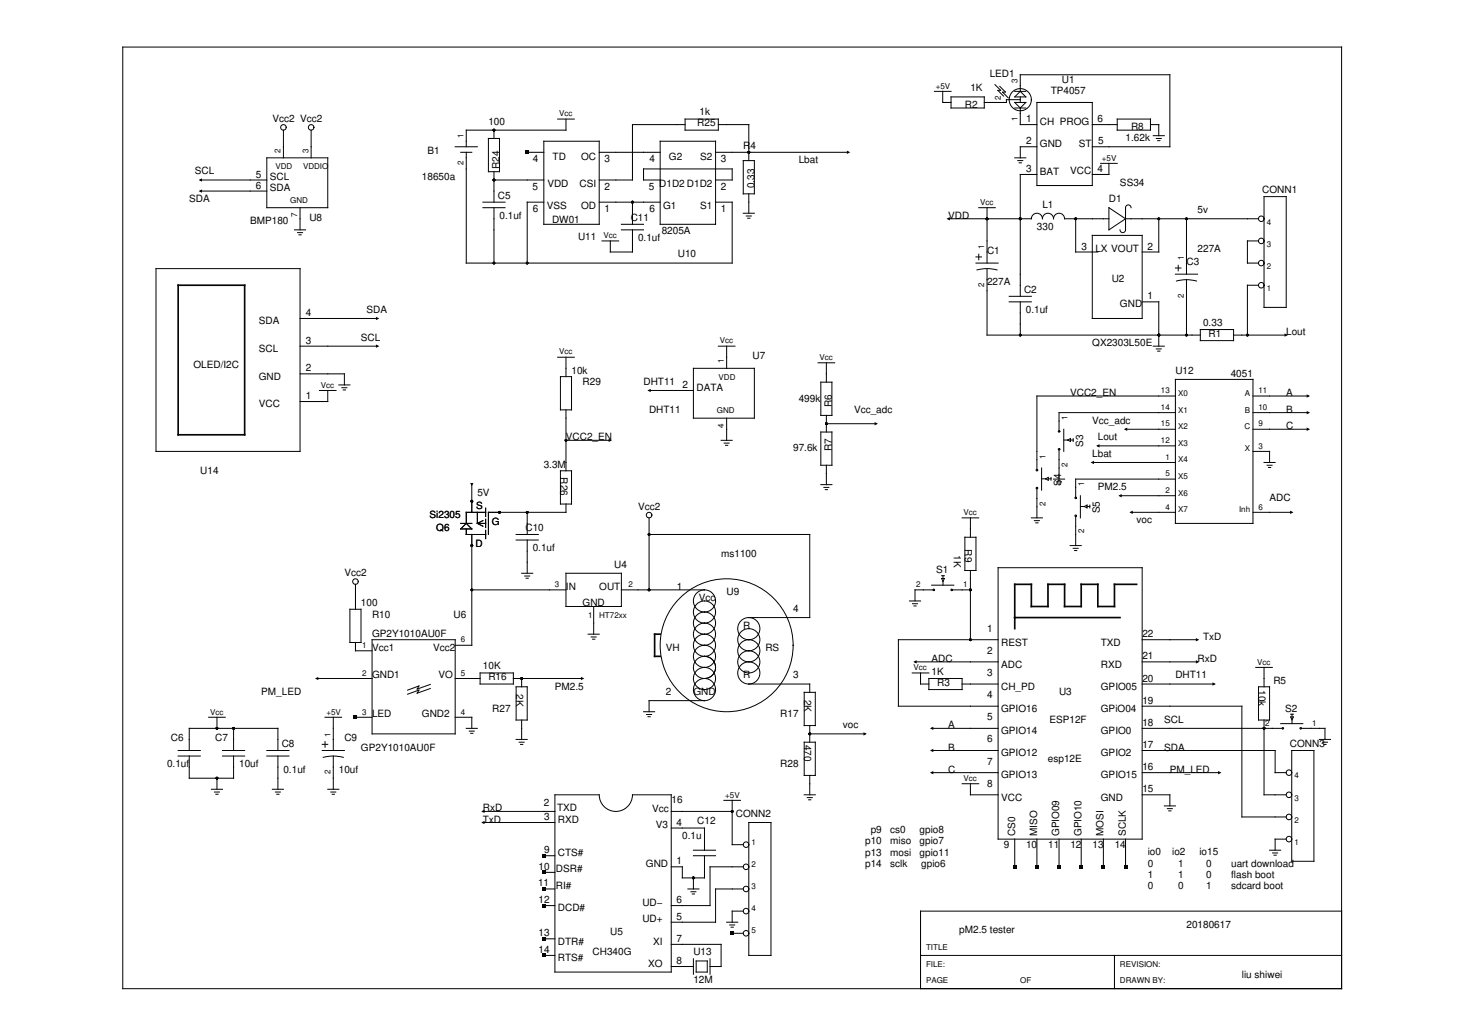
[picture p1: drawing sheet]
<svg xmlns="http://www.w3.org/2000/svg" width="297mm" height="210mm" viewBox="0 0 297 210" stroke-linecap="round" stroke-linejoin="round" font-family="sans-serif">
<g fill="none" stroke="#000" stroke-width=".2">
<path d="M24.9 9.5h247.1v191h-247.1zM189.5 18.5h3.3M191.1 18.5v2.3h1.7M192.8 19.7h6.8v2.2h-6.8zM201.7 17.2l1.2 1.1h-.6l1.2 1.2M202.7 17.5l1.1 1.2h-.5l1.1 1.1M205.7 18.5h2.3M206.9 18.5v-3.3h30.3v14.6h-15.7M206.9 19.7v1.1M206.9 18.5l1.1 1.2h-2.3zM40.6 36.5h13.5M40.6 38.8h13.5"/>
<path d="M54.1 32h12.4v10.1h-12.4zM57.5 26.4v5.6M63.1 26.4v5.6M92.3 29.8h4.5M93.4 30.9h2.3M94.5 30.9v22.5h54v-12.4h-3.4M99 28.1h2.3v6.7h-2.3zM100.2 36.5h10.1M100.2 26.4v1.7M100.2 34.8v6.2M106.9 30.9h3.4M110.3 28.6h11.2v16.9h-11.2z"/>
<path d="M113.1 24.1h3.3M114.8 24.1v2.3h-20.3v3.4M121.5 30.9h12.4M133.9 36.5h-3.4v-2.2h18v2.2h-3.4M133.9 28.6h11.2v16.9h-11.2zM138.9 25.3h-10.7v11.2h-6.7M138.9 24.1h6.7v2.3h-6.7zM145.1 30.9h26.9M145.6 25.3h6.2v7.3M150.7 32.6h2.2v6.7h-2.2zM151.8 39.3v3.9M205.7 20.8h2.3l-1.1 1.1z"/>
<path d="M205.7 32h2.3M205.7 21.9h2.3M206.4 32.6h1M206.6 33h.5M206.9 20.2h-2.8v.6h-4.5M206.9 21.9v3.4h3.3M210.2 20.8h11.3v16.8h-11.3zM210.2 35.4h-3.3v24.7M210.2 29.8h-3.3v2.2M221.5 25.3h5M223.2 33.1h3.3M224.8 33.1v2.3h-3.3"/>
<path d="M226.5 24.1h6.8v2.3h-6.8zM233.3 25.3h1.7v2.2M233.8 27.5h2.3M234.4 28.1h1.1M234.7 28.5h.5M256.3 39.9h4.5v22.4h-4.5zM31.6 54.5h29.2v37h-29.2zM59.7 46.6h2.3M60.3 47.2h1M60.6 47.6h.5M60.8 42.1v4.5M97.9 42.1h4.5"/>
<path d="M97.9 41h4.5M100.2 42.1v11.3M110.3 41h-3.4v12.4M121.5 41h12.4M122.1 48.9h3.3M126 46.6h4.5M126 45.5h4.5M128.2 46.6v4.5h-4.5v-2.2M128.2 41v4.5M150.7 43.2h2.2M151.3 43.8h1M151.6 44.3h.5"/>
<path d="M192.3 44.4h16.8a1.12 1.12 0 0 1 1.1-1.2 1.12 1.12 0 0 1 1.2 1.2 1.12 1.12 0 0 1 1.1-1.2 1.12 1.12 0 0 1 1.1 1.2 1.12 1.12 0 0 1 1.1-1.2 1.12 1.12 0 0 1 1.2 1.2h8.9M197.9 53.4h4.5M197.9 52.1h1.1M198.1 54.7a7.9 7.9 0 0 1 4.1 0M198.4 42.1h3.4M198.5 51.6v1.1M200.1 42.1v11.3M200.1 54.5v13.5h43.3M218.1 44.4v6.7h4.5M221.5 47.7h10.1v16.9h-10.1zM224.8 42.1l3.4 2.3-3.4 2.2zM228.2 44.4h27"/>
<path d="M229.3 42.1a.56 .56 0 0 0-.5-.5 .56 .56 0 0 0-.6 .5v4.5a.56 .56 0 0 1-.6 .6 .56 .56 0 0 1-.5-.6M235 44.4v6.7h-3.4M238.3 55.6h4.5M238.3 54.4h1.1M238.5 57a7.9 7.9 0 0 1 4.1 0M238.9 53.8v1.1M240.6 44.4v11.2M240.6 56.7v11.3M255.2 48.9h-2.3v4.5h2.3M255.2 57.8h-2.3v10.2M60.8 70.2h15.8M60.8 64.6h15.8"/>
<path d="M60.8 75.8h9v2.3M64.8 79.2h3.3M66.5 79.2v2.2h-5.7M68.7 78.1h2.2M69.3 78.6h1M69.6 79.1h.4M113.1 72.5h3.3M113.6 76.4h2.3v6.7h-2.3zM114.8 72.5v3.9M131.6 79.2h9M140.6 74.7h12.3v10.1h-12.3zM145.6 70.2h3.4"/>
<path d="M147.3 70.2v4.5M165.9 73.6h3.3M166.4 77.5h2.3v6.7h-2.3zM167.6 73.6v3.9M204.6 61.2h4.5M204.6 60.1h4.5M206.9 61.2v6.8M231.6 61.2h3.4v9M233.8 70.2h2.3M234.4 70.8h1.1M234.7 71.2h.5M238.3 76.9h15.7v29.3h-15.7z"/>
<path d="M243.4 66.8h6.7v2.3h-6.7zM250.1 68h10.7M95.7 98.3v5.6M113.6 95.5h2.3v6.7h-2.3zM114.8 89.3h8.9M114.8 83.1v12.4M146.2 89.3h2.3M146.8 89.9h1M147.1 90.3h.5M147.3 84.8v4.5M166.4 87.6h2.3v6.8h-2.3zM166.4 98.3h2.3"/>
<path d="M167 98.8h1.1M167.3 99.3h.5M167.6 84.2v3.4M167.6 94.4v3.9M167.6 85.9h10.1M210.2 99.1v5.9M211.2 94.9v4.5M211.2 97.1h.8M212 97.1l.5-.3v.6zM212.5 97.1h.6M213.1 96.8v.6M213.6 97.2h2.3"/>
<path d="M214.2 97.7h1M214.5 98.2h.5M214.7 91.3v5.9M215.7 87.1v4.4M215.7 89.2h.8M216.5 89.2l.5-.2v.5zM217 89.2h.6M217.6 89v.5M221.5 93.8h16.8M222.6 90.4h15.7M228.2 87.1h10.1M238.3 80.3h-28.1v14.9"/>
<path d="M238.3 97.2h-20.2v3.6M238.3 83.7h-23.6v3.6M254 87.1h11.3M254 80.3h11.3M254 91.5h3.4v2.3M254 83.7h11.3M256.3 93.8h2.2M256.9 94.4h1M257.2 94.8h.4M72.1 118.5v5.1M93.4 106.2h2.3M93.4 107.3l1.1-1.1 1.2 1.1z"/>
<path d="M94.5 107.3v1.1h4M95.7 108.4v22.5h-3.4M95.7 119.6h19.1M96.8 106.2l1.1 .5M96.8 106.2h1.7M96.8 103.9v2.3M97.9 105.6l-1.1 .6M98.5 103.9h-4v2.3M98.5 103.1v1.6M98.5 105.3v1.7M98.5 107.6v1.6M104.6 108.4h4.5"/>
<path d="M104.6 109.5h4.5M105.8 116.3h2.2M106.4 116.8h1M106.7 117.3h.4M106.9 103.9v4.5M106.9 109.5v6.8M114.8 102.2v1.7h-15.8v4.5M114.8 116.3h11.2v6.7h-11.2zM126 119.6h16.8M131.6 105v14.6M131.6 108.4h32.6v16.8h-12.4M142.8 119.6a2.25 2.25 0 0 1 2.3 2.3 2.25 2.25 0 0 1-2.3 2.2"/>
<path d="M142.8 119.6a2.25 2.25 0 0 0-2.2 2.3 2.25 2.25 0 0 0 2.2 2.2M188.9 118.7h4.5M189.2 119.6h-3.7v2.3M190.9 116.8h.6M190.9 117.3h.6l-.3 .6zM191.2 116.8v.5M191.2 117.9v.8M193.1 119.6h3.7M195.1 105h3.3M195.6 109h2.3v6.7h-2.3zM196.8 105v4M196.8 115.7v14"/>
<path d="M202.4 115.1h29.2v55.1h-29.2zM209.1 105h2.3M209.7 105.6h1M210 106h.5M217 110.6h2.2M217.6 111.2h1M217.9 111.7h.4M218.1 104.7v5.9M219.1 100.5v4.5M219.1 102.7h.7M219.8 102.7l.6-.3v.6zM220.4 102.7h.6"/>
<path d="M221 102.4v.6M227.1 100.5h11.2M229.3 103.9h9M254 103.9h7.9M64.2 137.6h11.2M70.9 123.6h2.3v6.7h-2.3zM72.1 130.3v1.7h3.3M75.4 129.7h16.9v19.1h-16.9zM87.2 138.8l-2.6 .9 .3-.6-2.3 .9M87.2 139.6l-2.6 1 .3-.6-2.3 .8M92.3 137.6h5M97.3 136.5h6.8v2.2h-6.8z"/>
<path d="M104.1 137.6h14M104.6 139.3h2.3v6.7h-2.3zM105.8 137.6v1.7M119.2 128.6h2.3M119.9 129.2h1M120.1 129.6h.5M120.4 123v5.6M142.8 124.1a2.25 2.25 0 0 1 2.3 2.3 2.25 2.25 0 0 1-2.3 2.2M142.8 133.1a2.25 2.25 0 0 1 2.3 2.3 2.25 2.25 0 0 1-2.3 2.2M142.8 137.6a2.25 2.25 0 0 1 2.3 2.2 2.25 2.25 0 0 1-2.3 2.3M142.8 124.1a2.25 2.25 0 0 0-2.2 2.3 2.25 2.25 0 0 0 2.2 2.2M142.8 126.4a2.25 2.25 0 0 0-2.2 2.2 2.25 2.25 0 0 0 2.2 2.3"/>
<path d="M142.8 126.4a2.25 2.25 0 0 1 2.3 2.2 2.25 2.25 0 0 1-2.3 2.3M142.8 130.9a2.25 2.25 0 0 0-2.2 2.2 2.25 2.25 0 0 0 2.2 2.3M142.8 133.1a2.25 2.25 0 0 0-2.2 2.3 2.25 2.25 0 0 0 2.2 2.2M142.8 130.9a2.25 2.25 0 0 1 2.3 2.2 2.25 2.25 0 0 1-2.3 2.3M142.8 128.6a2.25 2.25 0 0 1 2.3 2.3 2.25 2.25 0 0 1-2.3 2.2M142.8 128.6a2.25 2.25 0 0 0-2.2 2.3 2.25 2.25 0 0 0 2.2 2.2M142.8 137.6a2.25 2.25 0 0 0-2.2 2.2 2.25 2.25 0 0 0 2.2 2.3M151.8 125.2a2.25 2.25 0 0 0-2.2 2.3 2.25 2.25 0 0 0 2.2 2.2M151.8 134.2a2.25 2.25 0 0 0-2.2 2.3 2.25 2.25 0 0 0 2.2 2.2M151.8 125.2a2.25 2.25 0 0 1 2.3 2.3 2.25 2.25 0 0 1-2.3 2.2M151.8 129.7a2.25 2.25 0 0 1 2.3 2.3 2.25 2.25 0 0 1-2.3 2.2M151.8 129.7a2.25 2.25 0 0 0-2.2 2.3 2.25 2.25 0 0 0 2.2 2.2"/>
<path d="M151.8 134.2a2.25 2.25 0 0 1 2.3 2.3 2.25 2.25 0 0 1-2.3 2.2M151.8 138.7h12.4v1.7M184.4 121.9h2.2M185 136.5h3.3M185 122.4h1M185.3 122.9h.4M185.5 134.2h16.9M186.6 136.5v2.2h1.7M188.3 137.6h6.8v2.2h-6.8zM195.1 138.7h7.3M202.4 129.7h-20.2v13.5h20.2M231.6 129.7h11.2"/>
<path d="M231.6 134.2h11.2M231.6 138.7h14.6M254.6 135.4h3.4M255.2 139.3h2.2v6.7h-2.2zM256.3 135.4v3.9M36.1 153.3h4.5M36.1 152.2h4.5M38.4 152.2v-4.5h17.9v4.5M38.4 153.3v4.5h9v-4.5M42.3 145.5h3.4M44 145.5v2.2M44 157.8v2.3"/>
<path d="M45.1 153.3h4.5M45.1 152.2h4.5M47.4 147.7v4.5M54.1 153.3h4.5M54.1 152.2h4.5M56.3 153.3v6.8M65.3 152.2h4.5M65.3 151h1.2M65.5 153.6a7.9 7.9 0 0 1 4.1 0M65.9 145.5h3.4M65.9 150.4v1.1M67.6 145.5v6.7"/>
<path d="M67.6 153.3v6.8M72.1 145.5h3.3M92.3 145.5h3.4v2.2M94.5 147.7h2.3M95.2 148.3h1M95.4 148.7h.5M104.6 150h2.3M105.3 150.5h1M105.5 151h.5M105.8 146v4M130.5 144.3h2.2M131.1 144.9h1"/>
<path d="M131.4 145.4h.4M142.8 142.1h-11.2v2.2M163.1 140.4h2.2v6.8h-2.2zM163.1 150.5h2.2v6.8h-2.2zM164.2 148.8h11.2M164.2 147.2v3.3M164.2 157.3v3.9M188.9 152.2h13.5M188.9 147.7h13.5M188.9 156.7h13.5M195.1 158.9h3.3M196.8 158.9v2.3h5.6"/>
<path d="M231.6 152.2h26.9v4.5h2.3M231.6 147.7h28.3M231.6 143.2h20.2v22.5h9M231.6 156.7h15.7M256.3 146v15.2h4.5M259.7 146.8h4.5M261.7 144.8h.5M261.7 145.4h.5l-.2 .6zM261.9 152.2h4.5v22.5h-4.5zM262 144.8v.6M262 146v.7M263.9 147.7h4.7v2.3"/>
<path d="M267.5 150h2.3M268.1 150.5h1.1M268.4 151h.5M42.9 160.1h2.2M43.5 160.6h1M43.8 161.1h.4M55.2 160.1h2.3M55.8 160.6h1.1M56.1 161.1h.5M66.5 160.1h2.2M67.1 160.6h1M67.4 161.1h.4"/>
<path d="M97.9 164.6h14.6M97.9 166.8h14.6M110.3 176.9h2.2M110.3 173.5h2.2M112.5 161.2h9a3.4 3.4 0 0 0 3.4 3.4 3.4 3.4 0 0 0 3.3-3.4h7.9v35.9h-23.6zM136.1 164.6h12.4M136.1 167.9h6.7v4.5M140.6 178v2.3M140.6 173.5h4.5M140.6 172.4h4.5M142.8 173.5v4.5h-4.5v-2.2h-2.2M146.8 162.3h3.3"/>
<path d="M148.5 162.3v9h2.2M150.7 175.8h-6.7v7.9h-7.9M151.8 166.8h4.5v27h-4.5zM163.1 161.2h2.2M163.7 161.8h1M164 162.2h.4M205.7 170.2v5.6M210.2 170.2v5.6M214.7 170.2v5.6M219.2 170.2v5.6M223.7 170.2v5.6M228.2 170.2v5.6"/>
<path d="M231.6 161.2h5.6v2.2M236.1 163.4h2.2M236.7 164h1M237 164.4h.4M257.4 172.4h2.3M258 173h1M258.3 173.4h.5M260.8 170.2h-2.3v2.2M110.3 193.8h2.2M110.3 183.7h2.2M110.3 190.4h2.2M110.3 180.3h2.2"/>
<path d="M136.1 191.5h10.1v4.5h-2.2M136.1 196h4.5M139.5 180.3h2.2M140.1 180.8h1M140.4 181.3h.4M140.6 194.4v3.2M141.2 194.9h2.2v2.2h-2.2zM144 194.4v3.2M147.3 187h2.3M148 187.6h1M148.2 188h.5M148.5 189.3h2.2"/>
<path d="M150.7 184.8h-2.2v2.2M150.7 180.3h-5.6v6.7h-9M186.6 193.8h85.4M226 193.8v6.7M272 184.8h-85.4v15.7"/>
<circle cx="57.5" cy="25.8" r=".56"/>
<circle cx="63.1" cy="25.8" r=".56"/>
<circle cx="206.9" cy="20.2" r="2.25"/>
<circle cx="255.7" cy="44.4" r=".56"/>
<circle cx="255.7" cy="53.4" r=".56"/>
<circle cx="255.7" cy="48.9" r=".56"/>
<circle cx="255.7" cy="57.8" r=".56"/>
<circle cx="210.2" cy="99" r=".16"/>
<circle cx="210.2" cy="95.4" r=".16"/>
<circle cx="214.7" cy="87.5" r=".16"/>
<circle cx="214.7" cy="91.1" r=".16"/>
<circle cx="72.1" cy="117.9" r=".56"/>
<circle cx="131.6" cy="104.5" r=".56"/>
<circle cx="189.3" cy="119.6" r=".16"/>
<circle cx="192.9" cy="119.6" r=".16"/>
<circle cx="218.1" cy="104.6" r=".16"/>
<circle cx="218.1" cy="101" r=".16"/>
<circle cx="142.8" cy="124.1" r="2.25"/>
<circle cx="142.8" cy="137.6" r="2.25"/>
<circle cx="147.3" cy="130.9" r="13.5"/>
<circle cx="151.8" cy="129.7" r="2.25"/>
<circle cx="151.8" cy="134.2" r="2.25"/>
<circle cx="260.1" cy="147.7" r=".16"/>
<circle cx="261.3" cy="156.7" r=".56"/>
<circle cx="263.7" cy="147.7" r=".16"/>
<circle cx="151.3" cy="171.3" r=".56"/>
<circle cx="151.3" cy="175.8" r=".56"/>
<circle cx="261.3" cy="161.2" r=".56"/>
<circle cx="261.3" cy="165.7" r=".56"/>
<circle cx="261.3" cy="170.2" r=".56"/>
<circle cx="151.3" cy="180.3" r=".56"/>
<circle cx="151.3" cy="189.3" r=".56"/>
<circle cx="151.3" cy="184.8" r=".56"/>
</g>
<g fill="#000">
<path d="M40.3 38.8l.7-.4v.7zM40.3 36.5l.7-.3v.6zM106.6 30.6h.6v.6h-.6zM171.7 30.6l.7 .3-.7 .3zM191.9 44.4l.7-.4v.7zM76.2 64.3l.7 .3-.7 .3zM76.2 69.9l.7 .3-.7 .3zM131.3 79.2l.6-.3v.6zM260.4 67.6l.7 .4-.7 .3zM95.3 97.9h.7l-.3 .7zM123.4 89l.7 .3-.7 .3zM177.3 85.6l.7 .3-.7 .4z"/>
<path d="M221.1 93.8l.7-.3v.6zM222.3 90.4l.6-.3v.7zM227.9 87.1l.6-.4v.7zM264.9 80l.7 .3-.7 .4zM264.9 83.3l.7 .4-.7 .3zM264.9 86.7l.7 .4-.7 .3zM226.7 100.5l.7-.3v.7zM229 103.9l.7-.3v.6zM261.6 103.6l.6 .3-.6 .3zM63.9 137.6l.6-.3v.6zM117.8 137.3l.7 .3-.7 .3zM185.2 134.2l.7-.3v.7z"/>
<path d="M242.5 133.9l.7 .3-.7 .4zM242.5 129.4l.7 .3-.7 .4zM245.8 138.4l.7 .3-.7 .4zM71.7 145.1h.7v.7h-.7zM175.1 148.5l.7 .3-.7 .4zM188.6 147.7l.6-.3v.6zM188.6 156.7l.6-.3v.6zM188.6 152.2l.6-.3v.6zM247 156.4l.6 .3-.6 .3zM97.6 164.6l.6-.4v.7zM97.6 166.8l.6-.3v.6zM109.9 180h.7v.6h-.7z"/>
<path d="M109.9 176.6h.7v.7h-.7zM109.9 173.2h.7v.7h-.7zM205.4 175.5h.7v.6h-.7zM209.9 175.5h.7v.6h-.7zM214.4 175.5h.7v.6h-.7zM218.9 175.5h.7v.6h-.7zM223.4 175.5h.7v.6h-.7zM227.9 175.5h.6v.6h-.6zM109.9 193.4h.7v.7h-.7zM109.9 190.1h.7v.6h-.7zM109.9 183.3h.7v.7h-.7zM148.1 188.9h.7v.7h-.7z"/>
<circle cx="100.2" cy="26.4" r=".28"/>
<circle cx="100.2" cy="36.5" r=".28"/>
<circle cx="151.8" cy="30.9" r=".28"/>
<circle cx="100.2" cy="53.4" r=".28"/>
<circle cx="106.9" cy="53.4" r=".28"/>
<circle cx="128.2" cy="41" r=".28"/>
<circle cx="200.1" cy="44.4" r=".28"/>
<circle cx="206.9" cy="44.4" r=".28"/>
<circle cx="218.1" cy="44.4" r=".28"/>
<circle cx="235" cy="44.4" r=".28"/>
<circle cx="240.6" cy="44.4" r=".28"/>
<circle cx="206.9" cy="68" r=".28"/>
<circle cx="235" cy="68" r=".28"/>
<circle cx="240.6" cy="68" r=".28"/>
<circle cx="252.9" cy="68" r=".28"/>
<circle cx="114.8" cy="89.3" r=".28"/>
<circle cx="167.6" cy="85.9" r=".28"/>
<circle cx="95.7" cy="110.6" r=".28"/>
<circle cx="95.7" cy="101.7" r=".28"/>
<circle cx="95.7" cy="119.6" r=".28"/>
<circle cx="101.3" cy="103.9" r=".28"/>
<circle cx="106.9" cy="103.9" r=".28"/>
<circle cx="131.6" cy="119.6" r=".28"/>
<circle cx="131.6" cy="108.4" r=".28"/>
<circle cx="196.8" cy="119.6" r=".28"/>
<circle cx="105.8" cy="137.6" r=".28"/>
<circle cx="196.8" cy="129.7" r=".28"/>
<circle cx="205.7" cy="125.2" r=".17"/>
<circle cx="44" cy="157.8" r=".28"/>
<circle cx="44" cy="147.7" r=".28"/>
<circle cx="47.4" cy="147.7" r=".28"/>
<circle cx="164.2" cy="148.8" r=".28"/>
<circle cx="256.3" cy="147.7" r=".28"/>
<circle cx="140.6" cy="178" r=".28"/>
<circle cx="148.5" cy="164.6" r=".28"/>
</g>
<path d="M36.1 57.8h13.5v30.4h-13.5zM230.5 118.5h-4.5v4.5h-3.4v-4.5h-3.4v4.5h-3.3v-4.5h-3.4v4.5h-3.4v-4.5h-3.4v9M133.9 128.6h-1.2v4.5h1.2M205.7 125.2h21.4" fill="none" stroke="#000" stroke-width=".34"/>
<g font-size="2">
<text x="200.7" y="15.5">LED1</text>
<text x="215.3" y="16.8">U1</text>
<text x="141.8" y="23.4">1k</text>
<text x="195.6" y="21.9">R2</text>
<text x="196.8" y="18.5">1K</text>
<text x="213" y="19.1">TP4057</text>
<text x="55.2" y="24.7">Vcc2 Vcc2</text>
<text x="99" y="25.3">100</text>
<text x="141.4" y="25.6">R25</text>
<text x="208" y="24.8">1</text>
<text x="208" y="29.3">2</text>
<text x="210.9" y="25.3">CH PROG</text>
<text x="210.9" y="29.8">GND</text>
<text x="218.7" y="29.8">ST</text>
<text x="222.5" y="24.8">6</text>
<text x="222.6" y="29.3">5</text>
<text x="228.2" y="28.6">1.62k</text>
<text x="229.3" y="26.4">R8</text>
<text x="39.5" y="35.4">SCL</text>
<text x="51.9" y="36">5</text>
<text x="86.7" y="31.3">B1</text>
<text x="101.3" y="34.3" transform="rotate(-90 101.3 34.3)">R24</text>
<text x="108.1" y="32.9">4</text>
<text x="112.1" y="32.4">TD</text>
<text x="117.8" y="32.4">OC</text>
<text x="122.6" y="32.9">3</text>
<text x="131.7" y="32.9">4</text>
<text x="135.6" y="32.4">G2</text>
<text x="142" y="32.4">S2</text>
<text x="146.2" y="32.9">3</text>
<text x="150.7" y="30.1">R4</text>
<text x="161.9" y="33.1">Lbat</text>
<text x="208" y="34.9">3</text>
<text x="210.9" y="35.4">BAT</text>
<text x="217" y="35.4">VCC</text>
<text x="222.5" y="34.9">4</text>
<text x="38.4" y="41">SDA</text>
<text x="51.9" y="38.2">6</text>
<text x="54.7" y="36.6">SCL</text>
<text x="54.7" y="38.8">SDA</text>
<text x="85.6" y="36.5">18650a</text>
<text x="100.9" y="40.3">C5</text>
<text x="108" y="38.5">5</text>
<text x="111" y="37.9">VDD</text>
<text x="117.5" y="38">CSI</text>
<text x="122.6" y="38.5">2</text>
<text x="131.6" y="38.5">5</text>
<text x="133.7" y="37.9">D1D2 D1D2</text>
<text x="146.2" y="38.5">2</text>
<text x="152.9" y="38.2" transform="rotate(-90 152.9 38.2)">0.33</text>
<text x="224.8" y="41">D1</text>
<text x="227.1" y="37.6">SS34</text>
<text x="255.9" y="39.1">CONN1</text>
<text x="50.7" y="45.5">BMP180</text>
<text x="62.7" y="44.7">U8</text>
<text x="101.3" y="44.4">0.1uf</text>
<text x="108.1" y="43">6</text>
<text x="110.9" y="42.5">VSS</text>
<text x="111.9" y="45.2">DW01</text>
<text x="117.8" y="42.5">OD</text>
<text x="122.6" y="43">1</text>
<text x="127.9" y="44.8">C11</text>
<text x="131.7" y="43">6</text>
<text x="134.2" y="47.5">8205A</text>
<text x="134.5" y="42.5">G1</text>
<text x="142" y="42.5">S1</text>
<text x="146.2" y="43">1</text>
<text x="192.3" y="44.4">VDD</text>
<text x="210.2" y="46.6">330</text>
<text x="211.4" y="42.1">L1</text>
<text x="242.8" y="43.2">5v</text>
<text x="117.2" y="48.7">U11</text>
<text x="129.4" y="48.9">0.1uf</text>
<text x="137.4" y="52">U10</text>
<text x="200.1" y="51.5">C1</text>
<text x="219.3" y="50.6">3</text>
<text x="222.1" y="51.2">LX VOUT</text>
<text x="232.6" y="50.6">2</text>
<text x="240.6" y="53.7">C3</text>
<text x="242.8" y="51.1">227A</text>
<text x="200.1" y="57.8">227A</text>
<text x="207.6" y="59.4">C2</text>
<text x="225.4" y="57.3">U2</text>
<text x="52.5" y="65.8">SDA</text>
<text x="62" y="64.1">4</text>
<text x="74.3" y="63.5">SDA</text>
<text x="208" y="63.5">0.1uf</text>
<text x="227.1" y="62.3">GND</text>
<text x="232.6" y="60.7">1</text>
<text x="52.5" y="71.4">SCL</text>
<text x="62" y="69.7">3</text>
<text x="73.2" y="69.1">SCL</text>
<text x="221.5" y="70.2">QX2303L50E</text>
<text x="243.9" y="66.1">0.33</text>
<text x="245.1" y="68.3">R1</text>
<text x="260.8" y="68">Lout</text>
<text x="39.2" y="74.7">OLED/I2C</text>
<text x="52.5" y="77">GND</text>
<text x="62" y="75.3">2</text>
<text x="115.9" y="75.8">10k</text>
<text x="152.6" y="72.8">U7</text>
<text x="238.3" y="75.8">U12</text>
<text x="249.5" y="76.5">4051</text>
<text x="52.5" y="82.6">VCC</text>
<text x="62" y="80.9">1</text>
<text x="118.1" y="78.1">R29</text>
<text x="130.5" y="78.1">DHT11</text>
<text x="131.6" y="83.7">DHT11</text>
<text x="138.4" y="78.7">2</text>
<text x="141.2" y="79.2">DATA</text>
<text x="161.9" y="81.4">499k</text>
<text x="168.7" y="82.6" transform="rotate(-90 168.7 82.6)">R6</text>
<text x="173.2" y="83.7">Vcc_adc</text>
<text x="217" y="80.3">VCC2_EN</text>
<text x="260.8" y="80.3">A</text>
<text x="260.8" y="83.7">B</text>
<text x="114.8" y="89.3">VCC2_EN</text>
<text x="221.5" y="85.9">Vcc_adc</text>
<text x="222.6" y="89.3">Lout</text>
<text x="260.8" y="87.1">C</text>
<text x="110.2" y="94.9">3.3M</text>
<text x="160.8" y="91.5">97.6k</text>
<text x="168.7" y="91.5" transform="rotate(-90 168.7 91.5)">R7</text>
<text x="219.6" y="90.7" transform="rotate(-90 219.6 90.7)">S3</text>
<text x="221.5" y="92.7">Lbat</text>
<text x="40.6" y="96">U14</text>
<text x="96.8" y="100.5">5V</text>
<text x="113.6" y="96.8" transform="rotate(90 113.6 96.8)">R26</text>
<text x="215.1" y="98.5" transform="rotate(-90 215.1 98.5)">S4</text>
<text x="222.6" y="99.4">PM2.5</text>
<text x="257.4" y="101.7">ADC</text>
<text x="87.1" y="105">Si2305</text>
<text x="88.5" y="107.7">Q6</text>
<text x="96.6" y="103.2">S</text>
<text x="99.7" y="106.5">G</text>
<text x="106.5" y="107.7">C10</text>
<text x="129.4" y="103.3">Vcc2</text>
<text x="223" y="104.1" transform="rotate(-90 223 104.1)">S5</text>
<text x="230.5" y="106.2">voc</text>
<text x="96.4" y="111">D</text>
<text x="108" y="111.8">0.1uf</text>
<text x="146.2" y="112.9">ms1100</text>
<text x="193.4" y="112.7" transform="rotate(90 193.4 112.7)">1K</text>
<text x="195.6" y="111.4" transform="rotate(90 195.6 111.4)">R9</text>
<text x="69.8" y="116.8">Vcc2</text>
<text x="114.8" y="119.6">IN</text>
<text x="121.5" y="119.6">OUT</text>
<text x="124.5" y="115.1">U4</text>
<text x="137.2" y="119.6">1</text>
<text x="189.8" y="116.3">S1</text>
<text x="73.2" y="123">100</text>
<text x="75.4" y="125.2">R10</text>
<text x="91.9" y="125.2">U6</text>
<text x="118.1" y="123">GND</text>
<text x="141.7" y="121.9">Vcc</text>
<text x="147.3" y="120.8">U9</text>
<text x="160.8" y="124.1">4</text>
<text x="75.4" y="132">Vcc1</text>
<text x="75.4" y="129.2">GP2Y1010AU0F</text>
<text x="87.8" y="132">Vcc2</text>
<text x="135" y="132">VH</text>
<text x="150.7" y="127.5">R</text>
<text x="155.2" y="132">RS</text>
<text x="200.2" y="128.1">1</text>
<text x="203" y="130.9">REST</text>
<text x="223.2" y="130.9">TXD</text>
<text x="231.6" y="129.2">22</text>
<text x="243.9" y="129.7">TxD</text>
<text x="75.4" y="137.6">GND1</text>
<text x="88.9" y="137.6">VO</text>
<text x="97.9" y="135.7">10K</text>
<text x="99" y="138">R16</text>
<text x="150.7" y="137.6">R</text>
<text x="160.8" y="137.6">3</text>
<text x="188.9" y="134.2">ADC</text>
<text x="188.9" y="136.8">1K</text>
<text x="200.2" y="137.1">3</text>
<text x="200.2" y="132.6">2</text>
<text x="203" y="135.4">ADC</text>
<text x="223.2" y="135.4">RXD</text>
<text x="231.6" y="133.7">21</text>
<text x="238.3" y="137.6">DHT11</text>
<text x="242.8" y="134.2">RxD</text>
<text x="53" y="141">PM_LED</text>
<text x="104.6" y="140.7" transform="rotate(90 104.6 140.7)">2K</text>
<text x="112.5" y="139.8">PM2.5</text>
<text x="135" y="141">2</text>
<text x="140.6" y="141">GND</text>
<text x="163.1" y="141.9" transform="rotate(90 163.1 141.9)">2K</text>
<text x="190" y="139.1">R3</text>
<text x="200.2" y="141.6">4</text>
<text x="203" y="139.9">CH_PD</text>
<text x="214.7" y="141">U3</text>
<text x="223.2" y="139.9">GPIO05</text>
<text x="231.6" y="138.2">20</text>
<text x="231.6" y="142.7">19</text>
<text x="255.2" y="139.9" transform="rotate(90 255.2 139.9)">10k</text>
<text x="258.2" y="138.7">R5</text>
<text x="75.4" y="145.5">LED</text>
<text x="85.6" y="145.5">GND2</text>
<text x="99.8" y="144.3">R27</text>
<text x="158.2" y="145.5">R17</text>
<text x="170.9" y="147.7">voc</text>
<text x="192.3" y="147.7">A</text>
<text x="200.2" y="146.1">5</text>
<text x="203" y="144.4">GPIO16</text>
<text x="203" y="148.9">GPIO14</text>
<text x="212.8" y="146.6">ESP12F</text>
<text x="223.2" y="144.4">GPiO04</text>
<text x="223.2" y="148.9">GPIO0</text>
<text x="231.6" y="147.2">18</text>
<text x="236.1" y="146.6">SCL</text>
<text x="260.6" y="144.3">S2</text>
<text x="33.9" y="155.6">0.1uf</text>
<text x="34.7" y="150.4">C6</text>
<text x="43.6" y="150.4">C7</text>
<text x="48.5" y="155.6">10uf</text>
<text x="57.1" y="151.5">C8</text>
<text x="69.8" y="150.4">C9</text>
<text x="73.2" y="152.2">GP2Y1010AU0F</text>
<text x="158.2" y="155.6">R28</text>
<text x="163.1" y="151.1" transform="rotate(90 163.1 151.1)">470</text>
<text x="192.3" y="152.2">B</text>
<text x="200.2" y="155.1">7</text>
<text x="200.2" y="150.6">6</text>
<text x="203" y="153.4">GPIO12</text>
<text x="212.5" y="154.5">esp12E</text>
<text x="223.2" y="153.4">GPIO2</text>
<text x="231.6" y="151.7">17</text>
<text x="236.1" y="152.2">SDA</text>
<text x="261.6" y="151.5">CONN3</text>
<text x="57.5" y="156.7">0.1uf</text>
<text x="68.7" y="156.7">10uf</text>
<text x="192.3" y="156.7">C</text>
<text x="200.2" y="159.6">8</text>
<text x="203" y="157.9">GPIO13</text>
<text x="223.2" y="157.9">GPIO15</text>
<text x="231.6" y="156.2">16</text>
<text x="231.6" y="160.7">15</text>
<text x="237.2" y="156.7">PM_LED</text>
<text x="97.9" y="164.6">RxD</text>
<text x="97.9" y="166.8">TxD</text>
<text x="110.3" y="163.4">2</text>
<text x="110.3" y="166.3">3</text>
<text x="112.9" y="164.6">TXD</text>
<text x="113.1" y="166.9">RXD</text>
<text x="132.2" y="164.6">Vcc</text>
<text x="133" y="168">V3</text>
<text x="136.1" y="162.9">16</text>
<text x="137.2" y="167.4">4</text>
<text x="141.4" y="167.2">C12</text>
<text x="149.2" y="165.7">CONN2</text>
<text x="203" y="162.4">VCC</text>
<text x="223.2" y="162.4">GND</text>
<text x="110.3" y="173">9</text>
<text x="113.1" y="173.6">CTS#</text>
<text x="138.3" y="170.2">0.1u</text>
<text x="175.4" y="171.3">p10</text>
<text x="175.4" y="173.5">p13</text>
<text x="176.5" y="169">p9</text>
<text x="180.5" y="169">cs0</text>
<text x="180.5" y="171.3">miso</text>
<text x="180.5" y="173.5">mosi</text>
<text x="186.5" y="171.3">gpio7</text>
<text x="186.5" y="173.5">gpio11</text>
<text x="186.5" y="169">gpio8</text>
<text x="203.5" y="171.9">9</text>
<text x="205.8" y="169.6" transform="rotate(-90 205.8 169.6)">CS0</text>
<text x="208" y="171.9">10</text>
<text x="210.3" y="169.6" transform="rotate(-90 210.3 169.6)">MISO</text>
<text x="212.5" y="171.9">11</text>
<text x="214.8" y="169.6" transform="rotate(-90 214.8 169.6)">GPIO09</text>
<text x="217" y="171.9">12</text>
<text x="219.3" y="169.6" transform="rotate(-90 219.3 169.6)">GPIO10</text>
<text x="221.5" y="171.9">13</text>
<text x="223.8" y="169.6" transform="rotate(-90 223.8 169.6)">MOSI</text>
<text x="226" y="171.9">14</text>
<text x="228.3" y="169.6" transform="rotate(-90 228.3 169.6)">SCLK</text>
<text x="232.7" y="173.5">io0</text>
<text x="237.7" y="173.5">io2</text>
<text x="243.2" y="173.5">io15</text>
<text x="109.1" y="179.8">11</text>
<text x="109.2" y="176.4">10</text>
<text x="112.7" y="176.9">DSR#</text>
<text x="131" y="175.9">GND</text>
<text x="137.2" y="175.3">1</text>
<text x="175.4" y="175.8">p14</text>
<text x="180.5" y="175.8">sclk</text>
<text x="186.8" y="175.8">gpio6</text>
<text x="232.7" y="175.7">0</text>
<text x="232.7" y="178">1</text>
<text x="238.9" y="175.7">1</text>
<text x="238.9" y="178">1</text>
<text x="244.5" y="175.7">0</text>
<text x="244.5" y="178">0</text>
<text x="249.6" y="175.7">uart download</text>
<text x="249.6" y="178">flash boot</text>
<text x="109.2" y="183.2">12</text>
<text x="112.7" y="180.3">RI#</text>
<text x="113.1" y="184.8">DCD#</text>
<text x="130.2" y="183.7">UD−</text>
<text x="137.2" y="183.2">6</text>
<text x="232.7" y="180.3">0</text>
<text x="238.9" y="180.3">0</text>
<text x="244.5" y="180.3">1</text>
<text x="249.6" y="180.3">sdcard boot</text>
<text x="109.2" y="189.9">13</text>
<text x="113.1" y="191.6">DTR#</text>
<text x="123.7" y="189.6">U5</text>
<text x="130.2" y="187.1">UD+</text>
<text x="132.4" y="191.6">XI</text>
<text x="137.2" y="186.5">5</text>
<text x="137.2" y="191">7</text>
<text x="194.5" y="189.3">pM2.5 tester</text>
<text x="240.6" y="188.2">20180617</text>
<text x="109.2" y="193.3">14</text>
<text x="113.1" y="194.9">RTS#</text>
<text x="120.2" y="193.8">CH340G</text>
<text x="131.4" y="196.1">XO</text>
<text x="137.2" y="195.5">8</text>
<text x="140.6" y="193.8">U13</text>
<text x="140.6" y="199.4">12M</text>
<text x="251.8" y="198.3">liu shiwei</text>
</g>
<g font-size="1.6">
<text x="189.7" y="18">+5V</text>
<text x="206.3" y="16.8" transform="rotate(-90 206.3 16.8)">3</text>
<text x="113.4" y="23.6">Vcc</text>
<text x="202.9" y="20.2" transform="rotate(-90 202.9 20.2)">2</text>
<text x="94" y="28.1" transform="rotate(-90 94 28.1)">1</text>
<text x="206.3" y="24.5" transform="rotate(-90 206.3 24.5)">1</text>
<text x="55.8" y="34.3">VDD</text>
<text x="56.9" y="30.9" transform="rotate(-90 56.9 30.9)">2</text>
<text x="61.5" y="34.3">VDDIO</text>
<text x="62.5" y="30.9" transform="rotate(-90 62.5 30.9)">3</text>
<text x="94" y="33.5" transform="rotate(-90 94 33.5)">2</text>
<text x="223.4" y="32.6">+5V</text>
<text x="58.9" y="41.1">GND</text>
<text x="198.7" y="41.6">Vcc</text>
<text x="60.3" y="44.1" transform="rotate(-90 60.3 44.1)">7</text>
<text x="256.9" y="45.5">4</text>
<text x="122.3" y="48.3">Vcc</text>
<text x="199.6" y="50.5" transform="rotate(-90 199.6 50.5)">1</text>
<text x="240" y="52.8" transform="rotate(-90 240 52.8)">1</text>
<text x="256.9" y="50">3</text>
<text x="199.6" y="58.2" transform="rotate(-90 199.6 58.2)">2</text>
<text x="256.9" y="59">1</text>
<text x="256.9" y="54.5">2</text>
<text x="240" y="60.4" transform="rotate(-90 240 60.4)">2</text>
<text x="113.4" y="71.9">Vcc</text>
<text x="145.9" y="69.6">Vcc</text>
<text x="145.7" y="77">VDD</text>
<text x="146.8" y="73.6" transform="rotate(-90 146.8 73.6)">1</text>
<text x="166.1" y="73">Vcc</text>
<text x="65.1" y="78.6">Vcc</text>
<text x="145.4" y="83.8">GND</text>
<text x="235.4" y="79.8">13</text>
<text x="235.4" y="83.1">14</text>
<text x="238.9" y="80.3">X0</text>
<text x="238.9" y="83.7">X1</text>
<text x="252.4" y="80.3">A</text>
<text x="252.4" y="83.7">B</text>
<text x="255.2" y="79.8">11</text>
<text x="255.2" y="83.1">10</text>
<text x="146.8" y="86.8" transform="rotate(-90 146.8 86.8)">4</text>
<text x="216.5" y="85.1" transform="rotate(-90 216.5 85.1)">1</text>
<text x="235.4" y="86.5">15</text>
<text x="235.4" y="89.9">12</text>
<text x="238.9" y="87.1">X2</text>
<text x="252.3" y="87.1">C</text>
<text x="255.2" y="86.5">9</text>
<text x="212" y="93" transform="rotate(-90 212 93)">1</text>
<text x="216.5" y="94.7" transform="rotate(-90 216.5 94.7)">2</text>
<text x="236.3" y="93.2">1</text>
<text x="238.9" y="93.8">X4</text>
<text x="238.9" y="90.4">X3</text>
<text x="252.4" y="91.5">X</text>
<text x="255.2" y="91">3</text>
<text x="219.8" y="98.6" transform="rotate(-90 219.8 98.6)">1</text>
<text x="236.3" y="96.6">5</text>
<text x="236.3" y="100">2</text>
<text x="238.9" y="97.2">X5</text>
<text x="238.9" y="100.5">X6</text>
<text x="195.4" y="104.5">Vcc</text>
<text x="212" y="102.6" transform="rotate(-90 212 102.6)">2</text>
<text x="236.3" y="103.3">4</text>
<text x="238.9" y="103.9">X7</text>
<text x="251.2" y="103.9">Inh</text>
<text x="255.2" y="103.3">6</text>
<text x="219.8" y="108.2" transform="rotate(-90 219.8 108.2)">2</text>
<text x="112.5" y="119.1">3</text>
<text x="127.4" y="119.1">2</text>
<text x="185.7" y="119.1">2</text>
<text x="195.3" y="119.1">1</text>
<text x="119.2" y="125.2">1</text>
<text x="121.5" y="125.2">HT72xx</text>
<text x="73.4" y="131.4">1</text>
<text x="93.4" y="130.3">6</text>
<text x="73.4" y="137">2</text>
<text x="93.4" y="137">5</text>
<text x="185.2" y="135.9">Vcc</text>
<text x="254.9" y="134.8">Vcc</text>
<text x="42.6" y="144.9">Vcc</text>
<text x="66.2" y="144.9">+5V</text>
<text x="67" y="149.4" transform="rotate(-90 67 149.4)">1</text>
<text x="73.4" y="144.9">3</text>
<text x="93.4" y="144.9">4</text>
<text x="256.5" y="147.2">2</text>
<text x="266.1" y="147.2">1</text>
<text x="67" y="157" transform="rotate(-90 67 157)">2</text>
<text x="147.1" y="161.8">+5V</text>
<text x="195.4" y="158.4">Vcc</text>
<text x="262.5" y="157.9">4</text>
<text x="262.5" y="166.9">2</text>
<text x="262.5" y="162.4">3</text>
<text x="152.4" y="171.3">1</text>
<text x="262.5" y="171.3">1</text>
<text x="152.4" y="175.8">2</text>
<text x="152.4" y="180.3">3</text>
<text x="152.4" y="184.8">4</text>
<text x="152.4" y="189.3">5</text>
<text x="187.8" y="196">FILE:</text>
<text x="187.8" y="192.6">TITLE</text>
<text x="227.1" y="196">REVISION:</text>
<text x="187.8" y="199.4">PAGE</text>
<text x="206.9" y="199.4">OF</text>
<text x="227.1" y="199.4">DRAWN BY:</text>
</g>
</svg>
